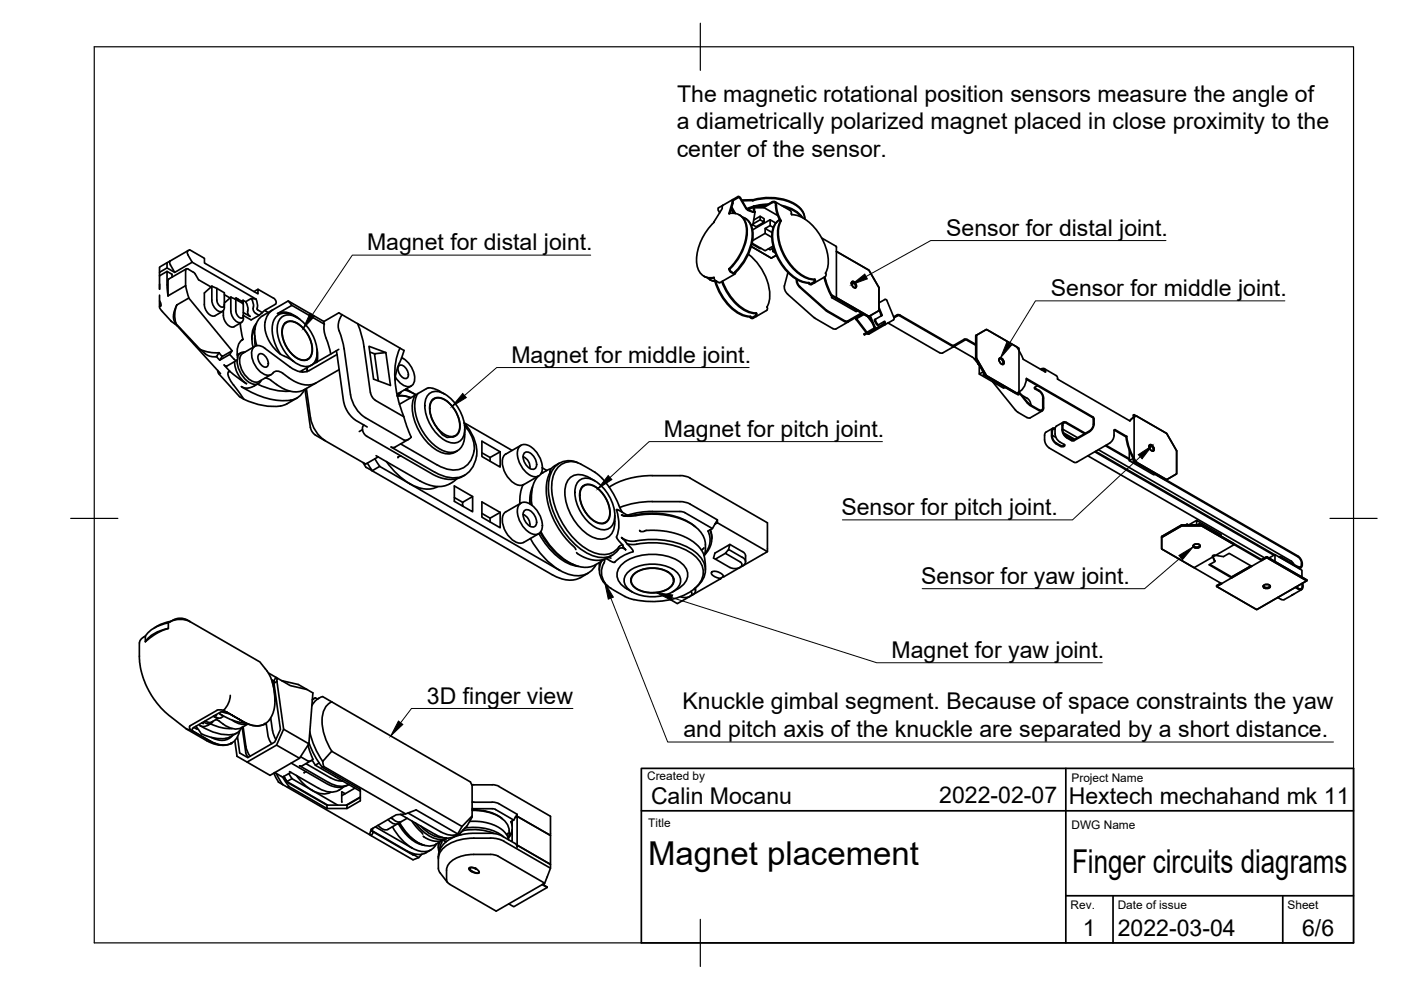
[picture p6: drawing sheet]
<svg xmlns="http://www.w3.org/2000/svg" width="297mm" height="210mm" viewBox="0 0 297 210" stroke-linecap="round" stroke-linejoin="round" font-family="sans-serif">
<!-- layer: Visible -->
<g fill="none" stroke="#000" stroke-width=".36">
<path d="M33.8 58.5v2.8v-1.1M35.4 55.7l-1.6 .9v1.1M35.4 57.5l-1.6 1M35.6 59.5v3.2M36.1 55.3a.66 .66 0 0 0 0 .9l.9 1.6M36.1 55.3l4.1-2.3 3.1 1.8v1l11.4 6.5v-1l3.3 1.9 .4 .4a.66 .66 0 0 1 0 .9l-2 1.2M36.1 55.3l-.7 .4v1.1M36.5 58.8v-.6l-1.1-.7v3.4l.2 1.8M39.3 57.4v3.2l-3.7 2.1M39.5 57l-3.7 2.1-.2 .4M39.9 53.1a.66 .66 0 0 0 0 .9l.8 1.6M39.9 57.1l1.1 .6 .4 .4"/>
<path d="M39.9 57l-.5 .1v.3M40.7 55.6l13.5 7.8-1-.1-1.1 .7M40.7 55.6l-3.7 2.2-1.6-1-1.6 .9v.8M41.4 58.1l.7 1.2 2.6 1.5M149.2 58.6l.9 .3h1.3M149.9 58.9l1.1 .6 .9 .1M150.4 59.3l.9 .3 .8 .1M151.6 59.7a11.1 11.1 0 0 0 6.2 7.3l1.2 .2M151.8 59.7a11 11 0 0 0 6.2 7.2l1.1 .2M153 59.7a10.8 10.8 0 0 0 6.1 6.6l1.1 .2M153.2 59.6a10.8 10.8 0 0 0 6.1 6.6l1.1 .2M153.3 43.5l-.2 .7-1.7 2.9a11.8 11.8 0 0 0-3.7 9 2.92 2.92 0 0 0 3.7 2.7v.1a1.33 1.33 0 0 0 1.1 1h.1"/>
<path d="M154.6 57l.1 .5 .9 .6M154.6 57l.1 .1M154.6 45.3a2.89 2.89 0 0 1 3.6 2.7 11.2 11.2 0 0 1-3.6 9M154.6 45.3h.1M154.7 57.1l.2 .4 .7 .4 .2-.2M155 44.4l.5 .8M155 44.2l.6 1M155.1 44.1h.2M155.2 43.9l.7 1.4M155.2 43l.2 .1-.7 2.2M155.3 42.3l1.4-.6 .3 .3 1.4 2.3 1.2 .6 .2-.1M155.3 42.3l-3 1.8-.1 .3 .4 .7"/>
<path d="M155.4 42.3l-.8 2.9M155.4 43.1l.1-.6 1.3-.6 1.4 2.3 .4 .4M155.8 57.8h.1M155.8 58.1l-3.2 1.8M155.8 45.1v.1M155.9 45.2h.1M155.9 57.8v.2h-.3M156.7 45.6h.2M156.9 45.6a4.5 4.5 0 0 1 1.4 5 12.4 12.4 0 0 1-3.6 6.5M157.4 46a3.4 3.4 0 0 1 2.1 3.9 12 12 0 0 1-3.7 7.8M157.9 46.3a3.9 3.9 0 0 1 1.7 4.2 12.2 12.2 0 0 1-3.7 7.3M158.6 44.6l1.1 .4h.3l-.1-.3"/>
<path d="M158.7 53.9a11.2 11.2 0 0 1 4.4 10.1l-.5 1.2M159.3 52.3l4.2 2.4 1.1-.6-1.1 .6zM159.3 47.7v.1l.1-.1M159.4 51.7l1.8 1 .1-.1M159.4 51.6l2.8 1.6 1.7-1M159.5 44l-1 .4M159.6 42.3v.3zM159.6 42.3l-2.4 .1M159.6 42.5l-2.2 .1M159.6 47.7h-.3M159.6 42.4a11.4 11.4 0 0 1 9.5 1.2 3.2 3.2 0 0 1 1.5 2.8 4.5 4.5 0 0 0-3.6-3.7 12.4 12.4 0 0 0-7.4-.2M159.7 44.3l.2 .2"/>
<path d="M159.8 43.8l-1.2 .7M159.9 44.5l.1-.1-.2 .4zM160 43.8h-.2l-.1 .3 .3 .3M160 43.8l-.1 .4M160.1 44.9l-.5 2.8M161.2 45.9l-1.4 .7M161.2 46.6l-1.5 .9M161.9 43.8v.2l2.9 1.7M162 47.1l-.8-.5v-.7l.8 .5v.7l-1.7 1-.7-.4M162.2 48.4v1.1l1.4 .8M162.2 49.5l-2.6 1.5M162.5 43.5l-2.3 .3"/>
<path d="M162.9 43.3l-2.8 .3-1.8 .7M163.3 47.8l-1.1 .6 1.5 .9M163.3 46.6l-3.7 2.1M163.6 43l-1.7 1h-1.9h1.9v-.2h-1.9M163.7 43l.5-.1 .2 .6M163.9 52.6v.7l.4 .3M164 52.5l-.7 .5-.4-.2M164.2 53.1l-.3 .2M164.3 42.8l3.2 1.8M164.4 43.5v.1M164.5 43.6l.2 1.6 .7 1.6M164.5 47.3l-1.2-.7v1.2l.6 .4"/>
<path d="M164.6 43.4v.1M164.6 43.4l-.1-.4-.5-.3-2.1 1.1h-1.9M164.6 43.5l.3 1.6 .7 1.7-.2 .1M165.2 46.7a4.3 4.3 0 0 0-1.5 4.7 11.4 11.4 0 0 0 6.3 8.4l1.4 .2M165.3 46.6l-.1 .1M165.3 46.6a4.4 4.4 0 0 0-1.4 4.8 11.4 11.4 0 0 0 6.2 8.3l1.4 .2M165.5 46.9a7.6 7.6 0 0 0 .4 6.8 9.8 9.8 0 0 0 6 5.5l.7 .1M165.6 46.8a7.6 7.6 0 0 0 .5 6.8 9.8 9.8 0 0 0 6 5.6h.7M165.7 43.5l1.7 .5a5.9 5.9 0 0 1 2.8 2.1M166.2 43.9l2 .7 1 .7 .8 .7M167 57.8l-.7 3.1 .2 .8 .5 .6M167.5 44.6l.3 .4v.4"/>
<path d="M167.8 45.3v.2a8.3 8.3 0 0 1 6.3 4.7 8.3 8.3 0 0 1 .9 7.8M168.9 59.2v.7l.6 1M169 59.3a1.7 1.7 0 0 0 .6 1.4l5.6 5 3.9 2.3 .6 .1M172.7 60l-.9 .4-.4-.3M172.8 59.3h-.2l.1 .2-.1 .3-.6 .3-.5-.2-.1 .2M172.8 59.3l.1 .2-.2 .5M174.2 50.5l3.1 1.9M174.7 58.8l.7 2.3 .8 1.5M174.9 58.7l.2 .8M174.9 58.7l-2.2 1.3M175.1 58l.1 .2-.2 .4M175.1 59.4l1.2 3.1"/>
<path d="M177.3 53.3l6.9 4 2.2 3.7v4.9l-2.3 1.3-6.9-4 .1-.1zM177.3 52.4v.9l6.9 4 2.2 3.7M180.6 59.8a.76 .76 0 0 1 .8 .3 .76 .76 0 0 1-.1 .9l-.6-.4zM180.6 59.8a.96 .96 0 0 1 .7 1.2M33.8 62.6v1.2l.3 .7v.3l-.3 .2v.2l2.5 2.9 1.3 1M33.8 63.8v1.2M37.1 68.3l-.3-.6v-.9l.7-2.1 2.5-1.5 9.2 11.2-2.1 1.2-.7-.8-.5 .8 .7 .8 .5-.8M37.3 68.6l5.2 5.5M37.5 64.7l-.4 1.6v1.1l.2 1.2-.2-.3M37.5 69l9.3 10.2M39.4 60.6l.6 2.6M42.5 74.1l1 .9"/>
<path d="M42.5 74.1l1.7 .5 2.3 .2M43.5 75l.9 .5 1.5 .1M44.9 60.7l-1.6 1.4v2.5a2.59 2.59 0 0 0 2 2.4l1.9-1M44.9 60.7l2.7 1.4v3.1a.89 .89 0 0 1-.7 .9 .89 .89 0 0 1-1-.4l-.8-1.2-.2-.9M44.9 60.7v2.9M46 63.6a1.36 1.36 0 0 0 1.3 1.5l.3-.5M46 61.1v2.5M46.2 78.6l.2 .6 4.4 4.9a13.4 13.4 0 0 0 9.4 1.8l.6-.3M47.3 65.9v1M47.4 66.9a2.59 2.59 0 0 0 1.9 2.5l1.9-1M47.6 62.5l1.2 .7M48.7 78.7l-1.2-1.3 .6 .2 2.1-1.2a5.5 5.5 0 0 0 3.7 5.1 1.35 1.35 0 0 0 1.5-.9"/>
<path d="M48.7 78.7l-.3 .2-.1 .5 .4 1 3 4.2M48.7 75.2l1.1 1.1h.5l.1-.4M48.9 63l2.7 1.4v3.1M48.9 63v3M48.9 63l-1.3 1.3M49 66a2.43 2.43 0 0 0 2.1 2.4l.4-.5 .1-.4M49.2 74.4l-.5 .8-2.1 1.2M49.7 63.4l.4-.2 1.3 .8M49.7 76.7a6 6 0 0 0 2.5 4.7l-3.5-2.7M50 63.5v2.5M50 66a1.36 1.36 0 0 0 1.4 1.4l.2-.5M50.5 63.4v.2"/>
<path d="M50.5 63.5v.2M50.5 75.1l-.2 .2M50.9 68.5l.6 3.4a3.5 3.5 0 0 0-1.1 4M51 74.8l-.5 .3M51.4 63.9l.1 .3M51.5 64.2h.1M51.5 72l-.3 .2M51.5 63.7l-.3 .2M51.6 66.3l1.4 .8M51.9 74.6a1.39 1.39 0 0 0-1.5 1.2M52.1 64l-.6-.3v.7v-.3M52.1 64l.3 .7 .2 1"/>
<path d="M52.5 66.1l.1 .5 .4 .5M52.6 65.8l-.1 .3M53.3 63.3l.4 1.1v1M53.7 65.4l.2 .8 1 .7M54 73.4l-2.5 1.5a2.64 2.64 0 0 0-.3 3.3 4.1 4.1 0 0 0 3.3 2.8l3-1.6M54 71.2l.1 2.2M54.1 69.8l-.6 1.1-.1 1M54.3 63.4l.2 .7 .1 1M54.4 68.6a5.6 5.6 0 0 0-.7 5M54.6 65.2v.4l1 .7M54.7 61.3l-.9 .5M54.9 75.1a1.36 1.36 0 0 1 1.8 1.1 1.2 1.2 0 0 1-.3 1.6 1.97 1.97 0 0 1-1.5-2.7z"/>
<path d="M54.9 66.9l-1.7 .9-1.6-.9M56.1 65.8l.8 .5M56.4 65.7l-1.4 1.1M57.8 65.7a4.1 4.1 0 0 0-1.6 4l.3 1.5 .9 1.6 1.1 1.4 1 .9M58.8 66.5a4.3 4.3 0 0 1 4.7 1.2M58.8 66.5l3.1-1.8 6.8 4M59.5 75.1l2.7 1.5M59.5 67.4a2.7 2.7 0 0 1 3.5-.1 8.9 8.9 0 0 1 4.1 8.7 2.39 2.39 0 0 1-3.7 1.4 8.9 8.9 0 0 1-4.5-8.9zM60 79.2l1.2 .9M60.3 68.6a2.35 2.35 0 0 1 3.3 .4 6.9 6.9 0 0 1 2.6 5.8 1.88 1.88 0 0 1-1.3 1.6 1.88 1.88 0 0 1-1.9-.4 7 7 0 0 1-3.2-6.3zM60.4 68.7a2.31 2.31 0 0 1 3.2 .3 6.8 6.8 0 0 1 2.5 5.8 1.86 1.86 0 0 1-1.2 1.5 1.86 1.86 0 0 1-1.9-.4 6.8 6.8 0 0 1-3.1-6.2zM60.7 68.3l-.4 .3"/>
<path d="M61.1 63.8l7.6 4.4 3.1-1.9 13.3 7.7a.58 .58 0 0 1 .5 .4 .58 .58 0 0 1-.2 .6l-.4 1.4a13.8 13.8 0 0 0-1.3 4.2M61.9 64.7l-.8-.9-3.3 1.9a6 6 0 0 0-3.1 2.3l-.5 1-.2 1.2v1.2l.4 1.9M62.5 67l.5 .3M62.5 67a2.98 2.98 0 0 0-4.2 .5 7 7 0 0 0 .7 6.8l.4 .8M64.1 78.5v.4M65.1 78.4v.4M65.1 77.9v.9M65.3 76.2l-.5 .2M65.5 78.6a3.7 3.7 0 0 1-4-.8l-5.4-4a1.62 1.62 0 0 0-2-.4 1.62 1.62 0 0 0-.7 2 4.9 4.9 0 0 0 3.3 4.2 1.63 1.63 0 0 0 1.5-.8 1.67 1.67 0 0 1 1.8 .4M66 77.4l-2.4 1.4M67 76.8l-1 .6M67.2 76.7l-.2 .1"/>
<path d="M67.2 74l.2 1.7-.2 1M67.2 74.7v.6M67.2 75.3l-.2 1.5M68.7 68.1v.4a7.8 7.8 0 0 0 .9 4.3l.5 2.3M71.3 74.4l1.5 10.5 .5 1.6 .7 1.2 1 1.1 2.9 1.7M71.5 75.2l-6 3.4M71.8 74.1l-4.6 2.6M71.9 70.1l.7 2 .3 1.8M71.9 78.4l-7.4 4.2M72.5 66.7l-.5 1-.3 1.1 .2 1.3M73 73.9l1.3 9.8a7.1 7.1 0 0 0 3.2 4.9l8.1 4.7a1.38 1.38 0 0 0 1.6-.6l-1-2.3-.6-2-6-3.5M75.8 68.6l.8 2.1 .5 2.1 1.4 10.5 .5 1.1 .6 .5"/>
<path d="M78.4 74.6l1 .4M81.8 74.8l-3.6-1.4 1 7 3.6 1.3-1-6.9-2.4 .2 .8 5.7M84.6 77.5a1.36 1.36 0 0 1 1.8 1.1 1.2 1.2 0 0 1-.3 1.6 1.97 1.97 0 0 1-1.5-2.7zM84.8 73.8a17 17 0 0 0-.1 11.8l.9 2.8M85.2 75.8a5 5 0 0 1 2.6 5.4 1.54 1.54 0 0 1-2.6 .3l-1.4-1.6M160.4 66.5h-.2M160.4 66.4l.1 .3-.2 .4M162.7 65.1v.3l-.2 .4-2.2 1.3-.9 .4-.4-.2 .1-.2 .4 .2 .7-.4 .1-.2-.1-.2M167 62.4l5.6 4.9M169.5 60.9l5.8 5.1 3.8 2.2M172.6 67.3l.3 .2M172.8 67.5l3.8 2.2h.7"/>
<path d="M176.1 62.6l.2-.1 7.9 4.6M176.3 62.7v.4l.3-.2M176.3 63.1l5.2 3 .3-.2M179.1 68.2h.7M179.8 68.3l-2.6 1.4M181.5 67.4l.2 .1-.2 .3zM181.5 67.8l2.2 2.7M181.7 67.7l2.1 2.8M182.6 66.4l-2.9 1.7M182.9 66.5l-3.1 1.8M182.9 66.5l-1.3 .8M183.2 66.7l-1.5 .8"/>
<path d="M183.9 67.1l1 1.3M184 70.6l.3 .2-.5-.1M184.5 66.9l1 2.4-.2 .1-1-2.4M185.5 67.7v.4l.5 .8 1.6-.8 .1 .3M185.5 69.3l-.1 .5-.1-.4M185.6 67.7v.3l.4 .7 .3 .1M185.8 69.5h.2M186.4 61v4.9l-2.3 1.3-8-4.6M186.4 64.2l1.2-.7 .4 .1 1.5 3.8v.3l-5.2 3.1M186.4 65.2l.6 1.7-1.5 .9M186.4 65.7l.5 1.2M186.8 66.7v.3"/>
<path d="M187.3 68.7l-4 2.3-.1-.2 2.1-1.2M187.3 68.2l.1 .2M187.4 68.4l-.1 .3M187.4 68.2l.1 .3M187.5 68.7l-3.4 1.9M187.5 68.3l-.1 .1M187.5 68.5h.2l-.1 .4zM187.5 68.6l-.2 .1M188.3 68.5l10.9 6.3M189.5 67.2l.9-.5 .5 .1 10.8 6.3 .6 .1M190.9 67l10.9 6.3 .6 .1M190.9 67l-.4-.1-.9 .5"/>
<path d="M202 73.6l.6 .1 3.6 2 1.1 1.3M202.4 73.4l-2.5 1.4h-.7M204.5 72.1l.6 .1 1.8 1M204.6 72.1l-2.2 1.3M206.9 76.1l.1-.1 2.1 3.6-.1 .1zM206.9 71.2l2.2-1.4 6.9 4v9.8l-.1 .1-6.9-4M206.9 73l-2.3-1.1-2.3 1.3M206.9 71.2v4.9l2.1 3.6M206.9 71.2l.1-.1v4.9l-.1 .1zM207.3 76.8v.4M207.5 77.1l-.2 .1 .3 .2v1.9M207.5 77.3l.1 .1"/>
<path d="M208.5 78.8l-.9 .5 5.2 3 .3-.2M208.5 78.9v.6M208.8 79.3l-.3 .2 .5 .2M211.9 76a.76 .76 0 0 1 .8 .4 .76 .76 0 0 1-.1 .9l-.6-.5zM211.9 76a.96 .96 0 0 1 .7 1.3M220.7 78.2l-.1 .1M220.7 78.2h.7l.3 .6M220.8 78.4h.5l.2 .4M221.4 78.2l2.5 1.4M221.7 78.8l-4.8-2.6-1.4-2.7-6.4-3.7-2.1 1.3v4.9l2.1 3.6 6.4 3.7M223.9 79.6l.3 .4v.4l15.4 8.8 .5-.5 .9-.5 6.4 3.7 2.1 3.7v4.9l-2.1 1.2-6.4-3.7-.2 .1 6.4 3.7 2.3-1.3v-4.9l-2.1-3.7-6.9-4-.2 .1v.5l-.8 .7M51.2 82a15 15 0 0 0 11.1 2.7 3.7 3.7 0 0 0 2.2-2.1"/>
<path d="M54.6 81.4a14 14 0 0 0 6.9 1.5M54.8 81.3l-1.5 .8-.6 .2-.9-.1-.6-.2M56.2 80.1l1.2 .5M57.4 80.6a8.2 8.2 0 0 0 5.8 2.5l1.3-.5M61.2 80.1a5.5 5.5 0 0 0 5.8 1.1M62.9 84.4l-2.1 1.2M64.7 82.5l1.1 8.1M65 82.4l.8 6.2a7.1 7.1 0 0 0 3.2 4.8M65.8 90.6l.3 .8 .7 .8 10.3 5.9M76.9 91.1l-.7 .4M77 98.1a3 3 0 0 0 1.6 1.5l.3 .2M77.1 90.1l-.2 .5v.7l.2 .6 .6 .5 14.5 8.4 1.6 .6 1.9 .3 1.3-.2 1.6-.8"/>
<path d="M77.9 98.2l1 1.6M78.9 99.8l38.2 22.1a6 6 0 0 0 6 .5M79.5 97.3l1 1.6M79.7 96.6l9.3 5.3a6.3 6.3 0 0 0 6.8 .4l1.1-.8M80.2 96.9l-2.7 1.5-.4-.3M80.5 98.9l38.2 22M80.5 98.9l-1.6 .9M81.9 97.9a13 13 0 0 0 8.2 5.8 4.6 4.6 0 0 0 2.7-.5M82.9 94.8l9.3 5.3M83.8 94.8l-.3 .1-.6-.1M84.2 84l1.4-.1 1.5 .4M84.3 84h1.3l1.4 .3"/>
<path d="M84.5 83.7l-.3 .2M85 96.7l-.4 .1-.2 .3M85.1 83l-.4 .6-.5 .3M85.7 82.7l2.5 1-1.3-.7M86 82.5l.9 .5M86.6 93.1l-2.8 1.7M87.2 81.8l-2.5 1.5-.6 .2M88 83.8a7.5 7.5 0 0 0 .4 6.8 9.7 9.7 0 0 0 6.1 5.6 3.2 3.2 0 0 0 2.5-.6M88.6 83.4a7.2 7.2 0 0 0 .2 6.4 9.7 9.7 0 0 0 6.3 6.1 2.88 2.88 0 0 0 3.4-2.9v-.9M90.8 82.2l1.7 .4 1.8 1M90.8 82.2l-6.1 3.5M91.1 83.4a3.2 3.2 0 0 1 3.9 .6 9.1 9.1 0 0 1 3.5 7.8 2.36 2.36 0 0 1-3.4 1.9 8.9 8.9 0 0 1-5-8.5l.2-.7z"/>
<path d="M91.7 84.9a2.31 2.31 0 0 1 3.2 .3 6.8 6.8 0 0 1 2.5 5.8 1.86 1.86 0 0 1-1.2 1.5 1.86 1.86 0 0 1-1.9-.4 6.8 6.8 0 0 1-3.1-6.2zM92 84.6l-.4 .2M92.7 90.8l1.1 1.4 1 .5 1.1-.1M92.7 90.8a5.9 5.9 0 0 1-1.3-5.7 1.94 1.94 0 0 1 2.9-.4 6.8 6.8 0 0 1 3.1 6.7 1.67 1.67 0 0 1-1.5 1.2M96.5 92.4l-.4 .2M98.4 89.6l10.2 5.9M98.4 89.7l.6 .7M98.5 90.2a6 6 0 0 1 .9 8 4.5 4.5 0 0 1-5.7 .9l-8.8-5M98.5 90.9v1.3M99 90.4a7.5 7.5 0 0 1 .9 9.1 5.2 5.2 0 0 1-6.7 1.1l-1-.5M102.2 93.5l3.8 2.3v3.2l-3.8-2.2zM103.9 97v.8"/>
<path d="M106 95.8l-2.1 1.2-1.7-1M110.3 94.6a2.38 2.38 0 0 1 3.1 .8 4.9 4.9 0 0 1 1.3 5 1.82 1.82 0 0 1-2.9 0 5.6 5.6 0 0 1-2-4.9zM110.4 94.4l-3.1 1.8a2.81 2.81 0 0 0-.5 3.5 4.8 4.8 0 0 0 3.6 3.2l.5-.1M110.9 96.9a2.24 2.24 0 0 1 1.4 2.4M111.2 96a1.65 1.65 0 0 1 2.2 1.1 1.65 1.65 0 0 1-.2 2.4 2.5 2.5 0 0 1-2-3.5zM115 99.2l.9 .6M116.8 99.9l-.7 1.6-.3 1.7 .1 2.2 .7 2.9 .9 2.1 1 1.7 1.5 2.1 1.8 1.8 .3 .5M118.6 98.2l-1.8 1.2M121.5 97.9l1.6 .5 3.5 2.1a15 15 0 0 1 4.6 6.6M121.5 97.9a4.2 4.2 0 0 0-4.5 4.1 16.1 16.1 0 0 0 8.9 15.1 4.3 4.3 0 0 0 5.3-1.1M122.5 98.1l-.9-.3a4 4 0 0 0-5 3.2 14.9 14.9 0 0 0 2.9 11.6 13.2 13.2 0 0 0 7 5.5 4.3 4.3 0 0 0 4.8-1.7l.6-.2 .8 .4-.5-.6a.37 .37 0 0 0-.3-.5 .37 .37 0 0 0-.4 .2l-.3 .3M210.5 81l4.8 6"/>
<path d="M215.3 87l.5 .4M215.5 83.3l-.1 .1-6.4-3.7 .1-.1 6.9 4M215.5 83.3a3.1 3.1 0 0 0 2.1-3.1l14.2 8.3a2.86 2.86 0 0 1-.5 2.8l-.3 .2M216 83.3l2.3 2.6M216.1 83.1l1.8 2.3M216.6 83.8l1.1 .6M217.6 80.4l13.9 8.1M217.7 84.4a1.77 1.77 0 0 1 .8 1.5M217.9 85.4l.4 .3M218.3 85.7l2 1.2M218.3 85.9l2 1.2M219.3 82.2h.1"/>
<path d="M219.4 82.2a2.47 2.47 0 0 1 1.9 2.2l-.1 2.5-.5 .3-.4-.2M219.4 82.4a2.17 2.17 0 0 1 1.7 1.9l-.1 2.4-.4 .3-.3-.1M219.4 82.1v.3M220 81.8l-.6 .3M221 87.1l-2.8 1.5-2.4-1.2M221.5 92.3v1M221.5 93.3l.2 .7 .7 .9M221.8 91.6l-.3 .6M222.9 91.4a2.75 2.75 0 0 0 2 3.3M223.1 92.3l.8 .4M223.2 90.8l-1.5 .8M223.7 91a2.76 2.76 0 0 0 1.9 3.2"/>
<path d="M223.7 90.9l-.4 .1a2.46 2.46 0 0 0 1.6 3.5M223.7 90.8h-.5l-.2 .6M224 90.4l-.3 .6M225.3 91.2a1.79 1.79 0 0 0 .8 1.4M225.3 91.3l.1-1.4 .4-.3 4.2 2.4M225.3 91l3.2 1.8M225.4 91.7l2.5 1.4M225.4 89.5l-1.4 .9M225.5 92l2.2 1.3M225.6 94.2l.1 .3-.1 .1h-.7M225.7 94.3l-.3 .2h-.5M226.1 92.6l1.1 .7"/>
<path d="M227.2 93.2h.5M230.1 91.9l-4-2.3-.6-.1a2.72 2.72 0 0 0 1.7 3.9M230.6 96.6l37.5 21.7M231 91.5l-3.3 1.9h-.5M231.6 88.4l.2 .5M231.8 88.9v1.1M231.8 89.9a1.79 1.79 0 0 1-.8 1.4l-3.3 2M232.1 95.8l38 21.9M232.3 95.7l38 21.9M232.9 95.3l40.8 23.6 .6 .7M234.4 94.5l5 2.9M234.5 94.4l4.9 2.9"/>
<path d="M236.2 91.3a2.5 2.5 0 0 1-1 2.7l-7.1 4.1-.4-.1-5.3-3M236.2 91.2l2.5 1.4 .2-.1M236.5 91.1l2.4 1.4M236.5 91.1l-.3 .2M238.7 92.6l.7 2.7 .9 2M238.9 92.5a11.7 11.7 0 0 0 2.1 5.5M239.4 95.5v2.2l.9-.5M239.4 97.7l5.2 3 .4-.2M240.3 97.8l.2-.1 6.9 4-.2 .1zM240.3 97.3v.5M240.4 88.5l-.1 .1M240.5 87.9v9.8"/>
<path d="M243.7 94.4a.76 .76 0 0 1 .8 .3 .76 .76 0 0 1-.1 .9l-.6-.4zM243.7 94.4a.96 .96 0 0 1 .8 1.2M96.3 105.5l1.8 1M100.2 105.3l-3.9-2.3v3.3l3.9 2.2v-3.2l-2.1 1.2v.8M102.2 106.4l3.8 2.2v3.3l-3.8-2.2zM103.9 109.9v.8M106 108.6l-2.1 1.3-1.7-1M110.3 106.8a2.38 2.38 0 0 1 3.1 .9 4.9 4.9 0 0 1 1.3 4.9 1.82 1.82 0 0 1-2.9 0 5.6 5.6 0 0 1-2-4.9zM110.4 106.7l-3.1 1.8a2.87 2.87 0 0 0-.4 3.6 4.5 4.5 0 0 0 3.6 3.1l3.7-2M110.9 102.8l-.5 1.6-.2 2.4M110.9 109.1a2.24 2.24 0 0 1 1.4 2.4M111.2 108.3a1.65 1.65 0 0 1 2.2 1 1.65 1.65 0 0 1-.2 2.4 2.5 2.5 0 0 1-2-3.4z"/>
<path d="M112.4 114.2a15.8 15.8 0 0 0 8.2 7.6 4.5 4.5 0 0 0 5.8-2.1M112.8 104l-.2 1.4v1.6M112.9 103.2l-.5 1.7-.1 1.9M114.1 100.9a7.4 7.4 0 0 0-1.3 6.2M114.2 100.9l-3.3 1.9M114.3 113.1a13.3 13.3 0 0 0 7.5 6.9l.8 .1M114.5 112.9a14.6 14.6 0 0 0 7.4 7M114.7 112.7a14.5 14.5 0 0 0 8.1 7.4 5.9 5.9 0 0 0 4.8-1.1l.3-.4M114.8 100.2h.4M116.6 100.2v-.4l.2-.4-2.2 1.1M122.2 117.2l.3 .2M122.4 117.4l2.2 1 1.7 .4 1.7-.2 1.8-.9"/>
<path d="M122.9 101.8a3.2 3.2 0 0 1 3.9 .6 9.1 9.1 0 0 1 3.5 7.7 2.36 2.36 0 0 1-3.4 2 8.9 8.9 0 0 1-5-8.5l.2-.8zM123.4 103.2a2.35 2.35 0 0 1 3.4 .4 6.9 6.9 0 0 1 2.5 5.8 1.88 1.88 0 0 1-1.2 1.6 1.88 1.88 0 0 1-2-.4 7 7 0 0 1-3.1-6.3zM123.5 103.3a2.31 2.31 0 0 1 3.3 .3 6.8 6.8 0 0 1 2.4 5.8 1.86 1.86 0 0 1-1.2 1.5 1.86 1.86 0 0 1-1.9-.4 6.8 6.8 0 0 1-3.1-6.2zM123.9 102.9l-.5 .3M126.1 102a5.6 5.6 0 0 0-4.2-1.3 3.4 3.4 0 0 0-2.1 3.7 11.4 11.4 0 0 0 6.1 9.6 2.97 2.97 0 0 0 4.4-2.5l.1-1M127.1 119.3v1.6M127.6 119a4 4 0 0 0 .2 4.2M128.2 118.5v.5a4.2 4.2 0 0 0 .3 4.9l1 .8M128.4 110.8l-.4 .2M129 118.2l.5 .1M130.3 109.3v1.2M130.7 108.2v-.2l.4 .1 2 1.2"/>
<path d="M130.7 108.2a8.6 8.6 0 0 1 0 5.7l1.3 1.6M131.2 107.1l.8 1.5M132.9 115.3l1 1 .3 .7a8.9 8.9 0 0 0-4 2.2l-1.7-.8M133.1 109.2l3.6-.7h7.8l.7 .2 5.8 3.4M134.8 114.7h-1.6l-1.4-.7 .9 .9a1.57 1.57 0 0 0 1.6 .6l.2-.1a18.9 18.9 0 0 1 11 1.2 5.8 5.8 0 0 1 3.6 4.9 5.5 5.5 0 0 1-3.1 4.2 17 17 0 0 1-11.6 1.4M134.8 109.3l-1.8 .1-1.2-.2h2.6a20.6 20.6 0 0 1 10 .7l2.7 1.5M134.8 109.3a16.8 16.8 0 0 1 12.6 2.4 5.4 5.4 0 0 1 2.1 5.2l-.2 .9M134.8 114.7a16.6 16.6 0 0 1 12.6 2.3 4.5 4.5 0 0 1 .1 7.6M135.6 112.5l.3 .2 .9-.1M136.8 112.5l2-.1 2.4 .2 2.2 .5 1.6 .6 1.3 .7 1.7 1.3 .8 1.1 .5 1M138.3 106.4h5.9l1.3 .1 6.6 3.7M138.3 100.9h5.9"/>
<path d="M138.3 100.8a16.7 16.7 0 0 0-9.1 2.5M138.3 106.3a18.6 18.6 0 0 0-6.9 1.3M144.2 100.8l1.3 .2 .8 .3 16.4 9.5v6.2M147.1 111.4l.4 .3M149 116.4l-.3 .3M149.2 116.1l-.2 .3M149.3 117.8l.3 3.1M150.5 112.4a4.7 4.7 0 0 1-1.2 5.3M150.6 112.3l.3 1.6M150.9 113.9v.3M151.6 111.1l-.6 1-.9 .5a4.4 4.4 0 0 1-.7 4.9M151.6 111.1l.5-.3 10.6 6.2-9.2 5.3"/>
<path d="M152.1 110.8v-.6l-.5 .9M153.8 117.3l-2.1 1.2M154.5 116.5l.2-1.1-3.1 1.9-.3 1 3.9 2.2a1.81 1.81 0 0 0 2.1-.7l-.1-.5-.3-.2M154.7 115.4l2.7 1.6M157.4 118.2l-2.9-1.7-.7 .8 3.1 1.8M157.4 118.2a.97 .97 0 0 1 .7 .9 .97 .97 0 0 1-.7 .9M157.4 116.9l.6 .7 .1 1.5M244.9 100.6l30.3 17.4a1.72 1.72 0 0 1 .7 1.7M246.3 113.8l4.2-2.5h4.3l12.7 7.4 1.1-.7 8.5 5M246.3 113.8v2.6l12.7 7.4-1 .5v-.1M247.2 101.8l28 16.1a1.8 1.8 0 0 1 .6 2.5l-.6-.1M251.7 111.1l-.3 .2"/>
<path d="M253 115.7a.96 .96 0 0 0 1.4 0M253.2 115.5l.5-.2a.58 .58 0 0 1 .7 .6l-.7 .3a.58 .58 0 0 1-.7-.5zM253.7 111.3v-1l5.2 3v.4M253.7 110.3l-1.7 1-.3-.2v.2M254.3 111.3v-.3l.5 .3M254.3 111l-.5 .3M254.8 111.3h-4.3v.2l-4.2 2.5 4.2-2.5h4.3v-.2l6.9 4v.2l-8.5 4.9-6.9-4v-2.6M254.8 111.3v.2h-4.3v-.2l-4.2 2.5M254.8 111.5l12.7 7.3M257.5 117.7l1.9 .3 1.2-.7 4.8 2.8-4.3 2.4v-.2l4.1-2.3-4.1 2.3-4.6-2.6M257.5 117.7l-.3 .1-.1 .2 .5 1.1-.4-1M257.6 119.1l-1.2 .7 4.7 2.7"/>
<path d="M267.5 118.7l1.1-.7v.2l-1.1 .6zM268.6 118v.2l-10.6 6.1 8.4 5 10.7-6.2v-.1M268.6 118.2l8.5 4.9M268.6 118l8.5 5M270.3 119.1v-1.5l5.7 3.3v1.5M270.3 117.6l-1.3 .7M271.2 118.1l.5 .1 3.8 2 .4-.2 .1-.3M271.5 118.2l3.6 2.1M29.5 136.3v3.3l.2 1.7 .6 2.2 .6 1.5 1.1 2.3 1.1 1.6 1 1.2 1.7 1.6 3.7 2.8 .8 .2-.1-.5 .1-.3 5.7-3.3M35.7 132.1a7.2 7.2 0 0 0-4.9 2.8M35.7 133.2a7.2 7.2 0 0 0-4.9 2.9M36.1 131.8a4.7 4.7 0 0 1 4.2 0"/>
<path d="M36.2 131.7l-1.9 .6-1.6 .8M40.3 131.8l14.8 8.5 1.7 2.2 .6 1.3 .6 2.1 .3 2.6M40.3 131.8a3.6 3.6 0 0 0-4.6 .3v1.2l-1.6 .5-1.1 .6-2.2 1.7v-1.2l-.4 .2a1.5 1.5 0 0 0-.8 1.2M124.7 121.5l-1.6 1M127.8 123.2l1.1 1.1M129.5 124.7l3.3 1.9 1.6 .5M129.5 124.7h.1M133.4 121.1a8.9 8.9 0 0 1 9.9 0 2.36 2.36 0 0 1 0 3.9 8.9 8.9 0 0 1-9.9 0 2.36 2.36 0 0 1 0-3.9zM133.8 122.6v.5M134.5 121.6a6.8 6.8 0 0 1 7.6 0 1.88 1.88 0 0 1 .8 1.9 1.88 1.88 0 0 1-1.3 1.4 7 7 0 0 1-7.1-.4 1.77 1.77 0 0 1 0-2.9zM134.6 121.6a6.6 6.6 0 0 1 7.5 0 1.86 1.86 0 0 1 .7 1.8 1.86 1.86 0 0 1-1.3 1.5 6.8 6.8 0 0 1-6.9-.4 1.74 1.74 0 0 1 0-2.9zM142.8 122.6v.5"/>
<path d="M143.6 124.9l-1 .6M143.6 124.9a3.3 3.3 0 0 0 1.9-4.4 8.1 8.1 0 0 0-6.7-3 9.5 9.5 0 0 0-7.2 2.4 2.88 2.88 0 0 0 .6 4.5l1.9 1.1M146.5 125.4l.2 .3a1.27 1.27 0 0 1-1.6 1l-.8-.2M147.1 124.9l.4-.3-.1 .6M147.3 124.8a.93 .93 0 0 1-.5 1.3M152.9 122.7l.2-.3a.32 .32 0 0 0 .3-.3 .32 .32 0 0 0-.3-.3l-1.1-.6h-1l-.2 .4 .3 .4 .9 .5 .9 .2-9.3 5.3-1.4-.9M258.8 123.6l-.8 .6M267.8 124.3a.96 .96 0 0 0 1.5 0M268 124l.6-.1a.58 .58 0 0 1 .7 .5l-.7 .4a.58 .58 0 0 1-.8-.6zM270.9 126.7l.9 .5 .5-.1M273.9 126.2l-1.6 .9M275.8 120.4l-.3 .2"/>
<path d="M276 125l-2.1 1.2M276.1 123.7v.4a.58 .58 0 0 1-.5 .8l-.8-.4M276.2 123.6l.1 .5a.68 .68 0 0 1-.6 1l-1.1-.6M277.1 123v.1l-10.7 6.2-8.4-5v-.1M39.5 154.6l5.2 2.9 1.4 .4 1.7 .1M41.1 154.2l.7 .4M41.5 154l1.2 1.6M42.4 153.8a9.9 9.9 0 0 0 7.4 1.8 2.52 2.52 0 0 0 1.4-1.3M42.7 155.6a9.3 9.3 0 0 0 5.2 1M42.8 153.2l.3 .2zM43.5 152.8a1.26 1.26 0 0 0 1.4 .3M44.6 153.5l2.1 .7 2.5 .3"/>
<path d="M44.7 153.4l-1.2 .6h-.7l-.4-.2M45.2 152.9a1.14 1.14 0 0 1-2 .1M45.2 151.9l.8 .3M45.3 151.8l.4 .3a1.38 1.38 0 0 0 1.7-.2M45.7 151.6l.2 .2M45.7 152.6l.8 .3M46 150.6h1.4M46.3 152.3l-1.4 .8M46.5 152.9l.8 .6M46.6 151.4l.6 .3M46.6 151.4a11.7 11.7 0 0 0 5.6 1.9M47 150.9l1.7 .5"/>
<path d="M47.4 150.6l4.2 2.4-3.6-2-.8-.2-.4 .2-6 3.5-.1 .3 .2 .2 3.7 2.1-4.3-2.4M48.8 147.4l-.4 1.7-1 1.5M49.3 152.7l.5 .4a3.6 3.6 0 0 0 2.7 .4M49.3 156a3.3 3.3 0 0 1-4.5 .4M49.8 157l.4 3.4 7.1 4 6.2-3.6 2-3.1 .8-10.8-1.2-.7-3.5-.8-2.9-1.7 1.4 10.9 5.4 3.1M50.2 155.4l-1.7 1-.6 .1M50.8 155a3.5 3.5 0 0 1-5.3 2.6l-.9-.5a4.6 4.6 0 0 0 4.5 .5M51.4 154.2l.7 5.4 .6 1M51.5 154.1l.7 4.6 .8 1.7M52.6 153.5a3.8 3.8 0 0 1-5.3 0M56.4 153.3l.4 2.8 .8 1.6M56.9 142.7l1.6 .9-.4 .8-.5-.3"/>
<path d="M57.2 152.6a3.6 3.6 0 0 1-4.7 .9l-.8-.5a4.6 4.6 0 0 0 4.5 .5M57.4 152.2l.4 2.8M57.6 144.3l.5 .2M57.7 144.6l.5 1.9 .1 2.5-.3 2-.9 1.6M57.8 155l.7 1.8M58.1 144.4l1.4 10.3-1.2 2.6-5.8 3.3-1.7-.9-.4-3.5M58.5 143.6l.2 .1M58.7 144.5l-.6 .4M59.7 144.3l3.5 .8 1.9 1.1M60.1 154.6l-1.5 3.4M65.3 158.1l1.1 2.9a.94 .94 0 0 1-1.1 .3l-1.6-.9M65.3 158v.1"/>
<path d="M65.5 157.5a17.9 17.9 0 0 0 2.8 5.2M65.7 155.2a17.2 17.2 0 0 0 2.7 6.2M66.6 148.1l-.4 .2M66.9 148l.4 .2 .3-.1M66.9 148l-.7 .4M68.4 147.7l31.3 18.1 .4 .8v6.4l-2.1 2.2M68.4 147.7l-1.3 .7-1 1.2M70.3 159.3l-1.9 2.2M70.3 159.3l27.7 15.9M70.3 148.8a4.4 4.4 0 0 0-2 4.8l.3 1.6 .5 1.7 1.2 2.4M58 163.9l1 1.9M58.3 163.8l1.3 .8"/>
<path d="M58.5 164l1.4 2.3M59 165.8l.9 .5M59.9 164.7l1.4 2.1M59.9 166.3l1.1 .6 .3-.1M60.8 165.7l8.7 5M60.9 165.7l-.7-1.1 .8 1.3 8.3 4.8v.7h4.3v-.7M61 166.9l17.4 10.1M61.2 164l.7 1.1M61.3 166.8l8 4.6M61.4 163.6l6.2 3.5a4 4 0 0 0 5.2-.3M61.7 163.8l-1.8 1-.3-.2M61.9 165.1l9.7 5.6"/>
<path d="M61.9 165.1l-1.1 .6M62.9 164.4a8.6 8.6 0 0 0 5.7 3.9l1.5-.3M63.5 160.8l-4.9-2.8-6.2 3.6M64.9 161.9l5.1 3M64.9 163.6l-.4 .3M66 161.3l-1.9 1.1h-.6l6.2 3.5a4.4 4.4 0 0 0 4.2 .4l-.7 .4-1 .2-1.9-.3-8.6-4.8M66.2 161.2l.7 1M67.7 161.8l-.9 .4 9.6 5.6M68.3 162.7l8.1 4.7v2.4l-2.8 1.6M68.4 161.4l.2 1.1M68.6 162.5l-.3 .2M68.6 162.5l17.4 10.1"/>
<path d="M69.3 170.7h4.3M70.1 164.9l1.3 .6 1.3 .1M73.2 168.3l-.7-.4v2.2M75.2 167.1l-2.7 1.6M76.4 169l-3 1.7M76.4 169.1l-2.8 1.6M78.7 177.2l8.9 5.1 1.2-.5 .7-.7M78.9 176.1l7.4 4.3a4.1 4.1 0 0 0 5.1-.2M79.2 176.4l8.4 4.9 .1-.1M79.6 175.3l7.8 4.5M82.3 173.8a1.92 1.92 0 0 0 2.1 .8l.3-.3a8.8 8.8 0 0 0 6.2 5.1l1.5-.4M82.9 173.4l.3 .2"/>
<path d="M83 173.3a1.95 1.95 0 0 0 2.1 .9M83.1 173.5h.1M83.2 175.3a11.7 11.7 0 0 0 4.2 4.5M84.4 174.6l-2.1 1.2a1.74 1.74 0 0 1-2.1-.8M84.4 174.6a8.5 8.5 0 0 0 5.6 4.6M84.6 174.4a9.8 9.8 0 0 0 4.6 4.6M84.9 172.7l7.4 4.2M86.3 173.5l-1.2 .7M86.5 172.4l6.9 3.9M87.3 174l.9 1.2 1.4 1.6M88.1 174.5a7.8 7.8 0 0 0 5.2 3.5l1.4-.3-1.3 .6-1.1 .1-1.4-.4-1.2-.7M89.2 175.1a6.2 6.2 0 0 0 4.6 2.5"/>
<path d="M89.2 179l.3 .1M92.5 179a3.1 3.1 0 0 1-4.3 1.2l-.8-.4M92.9 178.7v1.1M93.3 178.5l-.4 1.3 .2 .8M93.4 176.3l1.7 .7a3.3 3.3 0 0 0 2-.1M93.5 178.3l-1.1 .7M93.6 178.8l-.3 .7-.1 .7M93.7 178.2l-.1 .6M93.9 178.1l.7 .4M94.2 178l.4 .1M97.1 176.9a4 4 0 0 1-4.8 0M97.5 176.7l.2 .3"/>
<path d="M98 175.2l-1 1.6-8.8-5.1-2.2 .9-2 .2-5.3 3-.3 1.2 .3 .2 .5-.8-.3-.2 .2-.6M98.1 176.1a11.7 11.7 0 0 1 6.7 .6M98.3 175.8l-.7 .8M98.6 175.6a10.8 10.8 0 0 1 8.2 1.8M99.6 174.2l2.8 .1 2.3 .6 1.9 1.2 .8 .8 .4 .8M100 166.4h4.8l1 .3M100.1 170.1h4.7l1 .3M100.1 171.8a8.8 8.8 0 0 1 7.4 2.9l.4 1.5M100.1 171.7a9.4 9.4 0 0 1 6.5 2M100.1 171.5h4.8l4 2.4M100.1 173l-1.1 2.1-1.7 1.8-.3-.1M104 177.7a18 18 0 0 0-8 .8 4.2 4.2 0 0 0-3.1 3.5"/>
<path d="M104 177.7l1.1 .1 1.4 .4 10.2 5.9M105.8 166.7l10.9 6.4v4l-7.1-4-.3 .2M105.8 170.4l3.8 2.2M107.6 176.8l-.2 .1M107.7 176.6l-.1 .2M107.9 176.2l-.1 1.8M108.6 174.1h.1M108.6 176.5l-.8 1.2M108.6 176.5h.1M108.6 175.9l-.3 1-.5 .6M108.6 174.1v4.1l-.2 .2M109.3 178.9l.2 .3"/>
<path d="M109.3 178.9l-3.1-1.8-1.9-.4h-4.2l-1.7 .1-1.8 .5-1.3 .7-1 .8-.7 .7-.5 1-.2 .9 .1 3.2 1.9 2.5M109.3 173.3l.3-.7v.5l7.1 4v6.2l-7.1-4.1v.4v-.4M109.3 173.3l.3-.2v6.1M109.3 173.3l-.4 .6-.6 .3 .3 .9M109.5 179.2l7.2 4.1v.8l-1.2 3.2-10.3 5.9-9.9-5.7-.4-.5-.2-.5M87 180.8l-.1 .1M87.9 181.1l-.2 .1 1.1 .6M99.4 184l.6-.1 .6 .2 .7 .4 .3 .5-.6 .2-.9-.3-.6-.5zM101.1 184.3l-.9-.3-.6 .1 .3 .5 .9 .4 .7 .1 .1-.3M104 181.2a14.6 14.6 0 0 0-7.3 .7 3.2 3.2 0 0 0-2 2.6v2.1M104 181.2l1.6 .3 9.9 5.8M114.9 187.6l1.1 .6"/>
<path d="M115 187.5l1 .7-7.1 4-1-.6M115.3 187.3v.4"/>
</g>
<g fill="#000" stroke="#000" stroke-width=".21">
<circle cx="159.8" cy="43.8" r=".17"/>
<circle cx="49.1" cy="157.6" r=".17"/>
<circle cx="56.2" cy="153.5" r=".17"/>
<circle cx="100.8" cy="184.2" r=".17"/>
</g>
<!-- layer: Border -->
<path d="M20 9.9h267v190h-267zM148.5 4.9v10M15 109.9h10M282 109.9h10M148.5 194.9v10" fill="none" stroke="#000" stroke-width=".25"/>
<!-- layer: TitleBlock -->
<path d="M136 162.9h151v37h-151zM136 171.9h151M226 162.9v37M226 189.9h61M236 189.9v10M272 189.9v10" fill="none" stroke="#000" stroke-width=".36"/>
<!-- layer: Annotations -->
<path d="M180.6 60.3l2.7-2.2 .6 1zM65.7 66.4l1 .6-2.4 2.6zM213.4 72.6l1 .6-2.3 2.7zM98.1 83.4l.8 .9-3.1 1.9zM241.3 96.4l3-1.9-2.2 2.8zM128.9 100.8l.8 .9-2.9 1.9zM250 117.8l3-1.9-2.3 2.8zM128.2 123.6l1.8 3-1 .4zM139.1 125.6l3.5 .5-.3 1.1zM84.5 152.9l.9 .7-2.6 2.4z" fill="#000" stroke="#000" stroke-width=".21"/>
<path d="M125.2 54.1h-50.5l-8.5 12.6M247.2 51h-49.9l-13.7 7.6M158.8 77.9h-53.5l-6.8 6M272.4 63.8h-52.9l-5.5 9.1M187.1 93.6h-49.5l-8.3 7.7M241.7 96.9l-14.3 13.3h-48.8M250.3 118.2l-7.6 6.6h-47.2M129.5 126.8l12.1 30.5h141.1M142.5 126.7l43.4 13.8h47.8M121.5 150.2h-34.3l-2.3 3" fill="none" stroke="#000" stroke-width=".21"/>
<g font-size="7">
<text x="137.4" y="183.5">Magnet placement</text>
<text x="227.3" y="185.2">Finger circuits diagrams</text>
</g>
<g font-size="4.9">
<text x="143.6" y="21.6">The magnetic rotational position sensors measure the angle of</text>
<text x="143.5" y="27.4">a diametrically polarized magnet placed in close proximity to the</text>
<text x="143.5" y="33.3">center of the sensor.</text>
<text x="77.8" y="53.1">Magnet for distal joint.</text>
<text x="200.6" y="50">Sensor for distal joint.</text>
<text x="222.8" y="62.8">Sensor for middle joint.</text>
<text x="108.4" y="76.9">Magnet for middle joint.</text>
<text x="140.8" y="92.6">Magnet for pitch joint.</text>
<text x="178.4" y="109.2">Sensor for pitch joint.</text>
<text x="195.3" y="123.8">Sensor for yaw joint.</text>
<text x="189" y="139.5">Magnet for yaw joint.</text>
<text x="90.5" y="149.2">3D finger view</text>
<text x="144.7" y="150.4">Knuckle gimbal segment. Because of space constraints the yaw</text>
<text x="144.9" y="156.3">and pitch axis of the knuckle are separated by a short distance.</text>
<text x="138" y="170.6">Calin Mocanu</text>
<text x="199.1" y="170.3">2022-02-07</text>
<text x="226.6" y="170.4">Hextech mechahand mk 11</text>
<text x="229.6" y="198.6">1</text>
<text x="237" y="198.4">2022-03-04</text>
<text x="276.1" y="198.6">6/6</text>
</g>
<g font-size="2.5">
<text x="137.2" y="165.4">Created by</text>
<text x="227.2" y="165.8">Project Name</text>
<text x="137.4" y="175.4">Title</text>
<text x="227.2" y="175.8">DWG Name</text>
<text x="227" y="192.7">Rev.</text>
<text x="237" y="192.7">Date of issue</text>
<text x="273" y="192.7">Sheet</text>
</g>
</svg>
